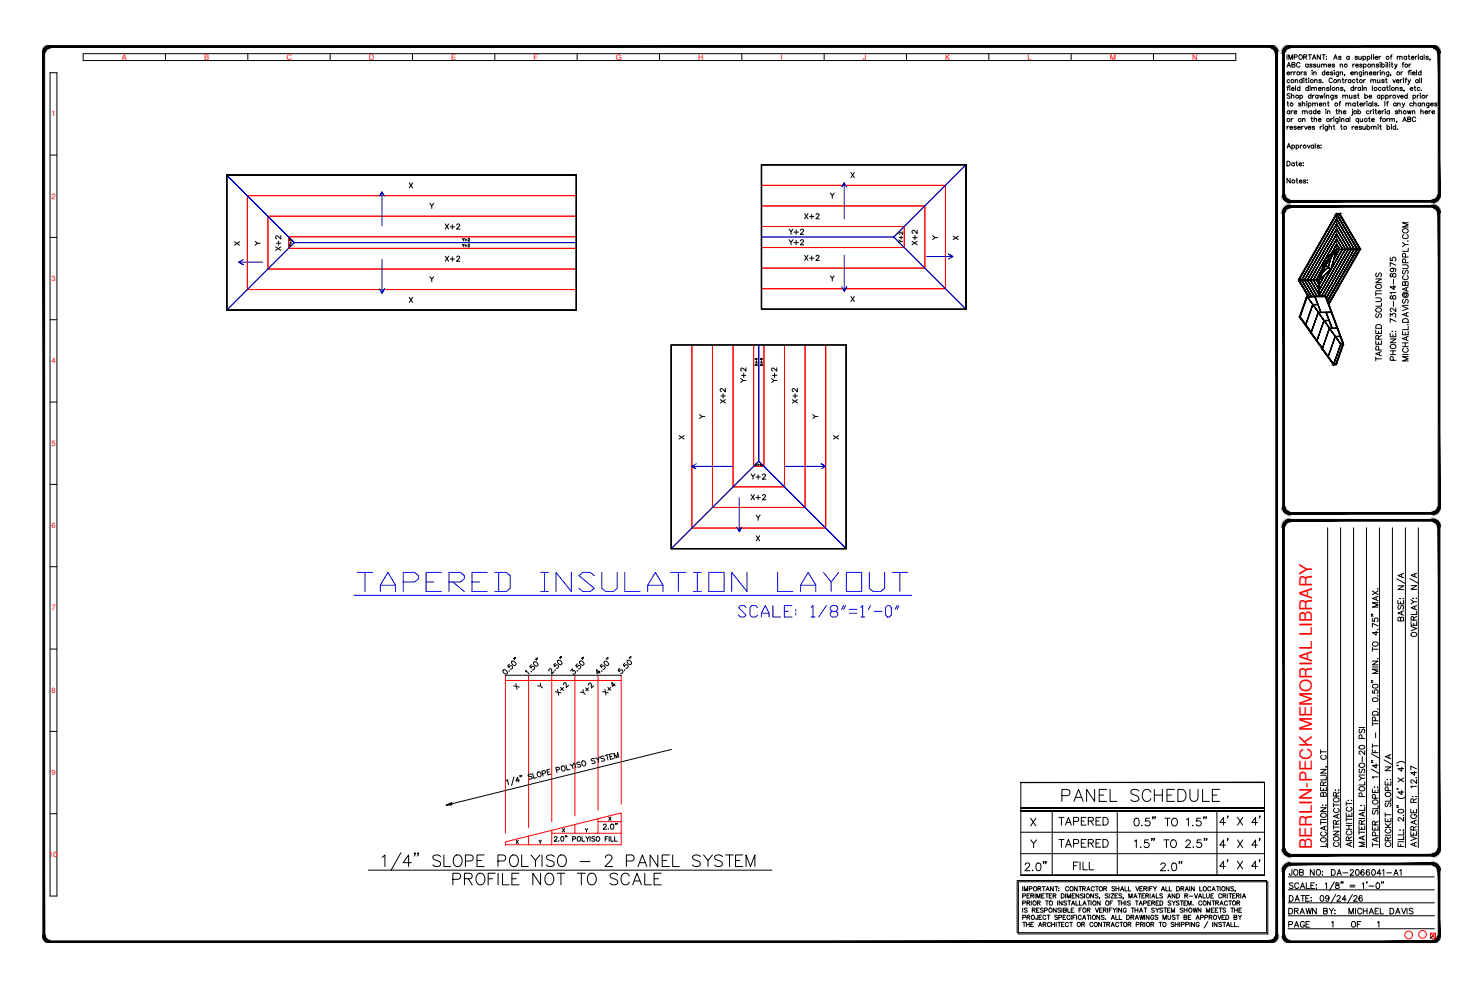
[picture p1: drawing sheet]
<svg xmlns="http://www.w3.org/2000/svg" width="914mm" height="610mm" viewBox="0 0 914 610" stroke-linecap="round" stroke-linejoin="round" font-family="sans-serif">
<!-- layer: 0 -->
<g fill="#000" stroke="#000" stroke-width=".62">
<path d="M26 33l2 544v-544zM26 33l2 544h-2z"/>
<path d="M30 28h1v1zM30 28l1 1zM30 28l1 1zM30 28v1h1zM29 29l1-1v1zM29 29h1zM29 29h1zM29 29h1zM28 29h1v1zM28 29l1 1zM28 29l1 1zM28 29l1 1zM28 29l1 1h-2zM27 30l1 1 1-1zM27 30l1 1-1-1zM27 30l1 1zM27 30l1 1h-1zM27 31h1zM27 31h1l-1 1zM27 32h1v-1zM27 32h1h-1zM27 32h1zM27 32h1l-2 1zM26 33h2v-1z"/>
<path d="M31 29h753v-1zM31 28h753l-753 1z"/>
<path d="M787 33l1-1v1zM787 32v1l1-1zM787 32h1zM787 32h1zM787 32l1-1v1zM787 31v1l1-1zM788 30v1h-1zM787 31l1-1zM787 30h1l-1 1zM786 31h1v-1zM787 29v1l-1 1zM786 30v1l1-2zM786 29h1l-1 1zM786 29v1zM786 29v1zM786 29v1zM785 29h1l-1 1zM785 29v1zM785 28v1zM785 28v1zM784 28h1v1zM784 28v1h1zM784 28v1zM784 28v1z"/>
<path d="M791 33l2 87v-87zM791 33l2 87h-2z"/>
<path d="M795 28h1v1zM795 28l1 1zM795 28l1 1zM795 28v1h1zM794 29l1-1v1zM794 29h1zM794 29h1zM794 29v1l1-1zM793 29h1v1zM793 29l1 1zM793 29l1 1zM793 29l1 1zM793 29l1 1h-2zM792 30l1 1 1-1zM792 30l1 1-1-1zM792 30l1 1zM792 30l1 1h-1zM792 31h1zM792 31h1l-1 1zM792 32h1v-1zM792 32h1h-2zM791 32h2zM791 32h2l-2 1zM791 33h2v-1z"/>
<path d="M796 29h88v-1zM796 28h88l-88 1z"/>
<path d="M887 33l1-1v1zM887 32v1l1-1zM887 32h1zM887 32h1zM888 31v1h-1zM887 32l1-1zM888 31l-1 1zM887 31v1l1-1zM887 30l1 1h-1zM887 31v-1zM887 30v1zM886 30l1 1v-1zM887 29v1h-1zM887 29l-1 1zM886 29h1l-1 1zM886 29v1zM886 29v1zM886 29h-1l1 1zM885 28l1 1h-1zM885 28v1zM884 28h1v1zM884 28v1h1zM884 28v1zM884 28v1z"/>
<path d="M791 120h2l-2 1zM791 121l2-1zM791 121l2-1-1 1zM792 121h1v-1zM792 121h1l-1 1zM793 121l-1 1 1-1zM792 122l1-1-1 1zM793 121l-1 1h1zM792 122h1l-1 1zM793 122l-1 1 1-1zM792 123l1-1v1zM793 122v1h1zM793 123h1l-1 1zM794 123l-1 1 1-1zM794 123v1h-1zM794 123v1v-1zM794 123v1zM794 123v1l1-1zM795 123v2l-1-1zM795 123v2v-1zM795 124l1 1h-1zM795 124l1 1v-1zM796 124v1zM796 124v1v-1z"/>
<path d="M887 33v87h1zM887 33h1v87z"/>
<path d="M791 132l2 181v-181zM791 132l2 181h-2z"/>
<path d="M796 127v1zM796 127v1zM795 127h1v1zM795 127v1h1zM794 127h1v1zM794 127l1 1zM794 127l1 1zM794 127v1h1zM793 128l1-1v1zM793 128l1 1v-1zM793 128l1 1zM793 128l1 1zM793 128l1 1h-2zM792 129h1h1zM792 129h1h-1zM792 129l1 1v-1zM792 129l1 1h-1zM792 130h1zM792 130h1h-1zM792 130l1 1v-1zM792 130l1 1h-2zM791 131h2zM791 131h2l-2 1zM791 132h2v-1z"/>
<path d="M796 127v1l88-1zM796 128l88-1v1z"/>
<path d="M796 124v1l88-1zM796 125l88-1v1z"/>
<path d="M825 138l9 16zM825 138l9 16z"/>
<path d="M884 124v1zM884 124v1v-1zM884 124l1 1h-1zM884 124l1 1v-1zM885 124h1l-1 1zM885 124h1l-1-1zM885 123l1 1zM885 123l1 1v-1zM886 123l1 1h-1zM886 123l1 1-1-1zM886 123h1v1zM886 123h1h-1zM886 123h1zM887 122l-1 1h1zM887 122h1l-1 1zM887 122h1zM887 122h1zM887 121v1h1zM887 121h1v1zM887 121h1zM887 121h1zM887 120v1h1zM887 120h1v1zM887 120h1z"/>
<path d="M887 132l1-1v1zM887 131v1l1-1zM887 131l1-1v1zM887 131l1-1zM888 130l-1 1zM887 130v1l1-1zM888 129v1h-1zM887 130l1-1zM887 129h1l-1 1zM887 129v1v-1zM887 128v1zM886 129h1v-1zM887 128l-1 1zM887 128l-1 1zM886 127l1 1-1 1zM886 127v1v1zM886 127v1zM886 127l-1 1h1zM885 127h1l-1 1zM885 127v1zM884 127h1v1zM884 127v1h1zM884 127v1zM884 127v1z"/>
<path d="M818 162l3-3zM818 162l3-3z"/>
<path d="M821 159l-1 6zM821 159l-1 6z"/>
<path d="M825 154l-4 12zM825 154l-4 12zM814 173l7-7zM814 172l7-6z"/>
<path d="M825 151l-4 6zM825 151l-4 6z"/>
<path d="M825 144l-16 29zM825 144l-17 29zM808 173l6 9zM808 173l6 9z"/>
<path d="M825 148l-15 25zM825 148l-15 25zM810 173l4 6zM810 173l4 6z"/>
<path d="M825 151l2 3zM825 151l2 3z"/>
<path d="M826 154l-3 6zM826 154l-3 6z"/>
<path d="M825 148l3 6zM825 148l3 6z"/>
<path d="M828 154l-14 25zM828 154l-14 25z"/>
<path d="M825 145l5 9zM825 145l5 9z"/>
<path d="M830 154l-16 28zM830 154l-16 28z"/>
<path d="M825 141l7 13zM825 141l7 13z"/>
<path d="M832 154l-17 29zM832 154l-17 29z"/>
<path d="M834 154l-17 29zM834 154l-17 29z"/>
<path d="M825 135l11 19zM825 135l11 19z"/>
<path d="M835 154l-17 30zM835 154l-17 30z"/>
<path d="M825 132l12 22h1zM825 132l13 22z"/>
<path d="M837 154l-18 32zM837 154l-18 32z"/>
<path d="M837 154l-18 32 19-32zM837 154l-18 32v-1z"/>
<path d="M825 154h14zM825 154h14z"/>
<path d="M825 132l-24 40 1 1zM825 132l-23 41zM825 132h2zM825 132h2h-1zM827 132h-1l14 22zM826 132l14 22h-1zM839 154l-19 34 20-34zM839 154l-19 34v-1z"/>
<path d="M801 172h13zM801 173l13-1z"/>
<path d="M812 173l2 3zM812 173l2 3z"/>
<path d="M817 160l-3 12zM817 160l-3 12zM817 160l7-6zM818 160l7-6z"/>
<path d="M816 166l-4 7zM816 166l-4 7z"/>
<path d="M817 169l-3 7zM817 169l-3 7z"/>
<path d="M817 160l1 4zM817 160l1 4z"/>
<path d="M824 154l-6 10zM824 154l-6 10z"/>
<path d="M818 162l-2 6zM818 162l-2 6z"/>
<path d="M818 163l3 3zM818 164l3 2z"/>
<path d="M818 163l-4 9zM818 163l-4 9z"/>
<path d="M816 168l3-3zM816 168l3-3z"/>
<path d="M802 196l7 9-7-10zM802 196l7 9z"/>
<path d="M801 173l6 10zM801 173l1-1 5 11z"/>
<path d="M801 173l6 10zM801 173l6 10z"/>
<path d="M803 173l6 10zM803 173l6 10zM825 135l-22 38zM825 135l-22 38z"/>
<path d="M805 173l6 10zM805 173l6 10zM825 138l-20 35zM825 138l-20 35z"/>
<path d="M807 173l6 10zM807 173l6 10zM825 141l-18 32zM825 141l-18 32z"/>
<path d="M814 173v10zM814 173v10z"/>
<path d="M802 195l7 10zM802 195l7 10zM806 183l-4 12zM806 183h1l-5 12z"/>
<path d="M829 212l-5 13zM829 212l-5 13z"/>
<path d="M816 215l7 10zM816 215l7 10zM809 205l7 10zM809 205l7 10z"/>
<path d="M823 225h1zM823 225h1z"/>
<path d="M791 313h2h-2zM791 313h2zM791 313h2l-1 1zM792 314l1-1zM792 314l1-1-1 1zM793 313l-1 1h1zM792 314h1l-1 1zM793 314l-1 1 1-1zM792 315l1-1-1 1zM793 314l-1 1h1zM792 315h1v1zM793 315v1l1-1zM794 315l-1 1zM794 315l-1 1 1-1zM794 315v2l-1-1zM794 315v2v-1zM794 316v1zM794 316v1l1-1zM795 316v1h-1zM795 316v1v-1zM795 316l1 1h-1zM795 316l1 1v-1zM796 316v1zM796 316v1v-1z"/>
<path d="M796 316v1l88-1zM796 317l88-1v1z"/>
<path d="M884 316v1zM884 316v1v-1zM884 316l1 1h-1zM884 316l1 1v-1zM885 316l1 1h-1zM885 316l1 1-1-1zM885 316l1 1zM885 316l1 1v-1zM886 316h1l-1 1zM886 316h1l-1-1zM886 315l1 1zM886 315l1 1-1-1zM886 315h1v1zM887 315h-1h1zM887 315h1h-1zM887 314v1h1zM887 314h1v1zM887 314h1zM887 314h1zM887 313v1h1zM887 313h1v1zM887 313h1zM887 313h1zM887 313h1z"/>
<path d="M887 132v181h1zM887 132h1v181z"/>
<path d="M791 325l2 198v-198zM791 325l2 198h-2z"/>
<path d="M796 321v-1v2zM796 321v1zM795 321h1v1zM795 321v1h1zM794 321h1v1zM794 321l1 1zM794 321l1 1zM794 321v1h1zM793 321h1v1zM793 321l1 1zM793 322v-1l1 1zM793 322l1 1v-1zM793 322l1 1-2-1zM792 322l1 1h1zM792 322l1 1h-1zM792 323h1zM792 323h1h-1zM792 323l1 1v-1zM792 323l1 1h-1zM792 324h1zM792 324h1l-2 1zM791 325h2v-1zM791 325h2h-2zM791 325h2z"/>
<path d="M796 320v2l88-2zM796 322l88-2v2z"/>
<path d="M887 325h1zM887 325h1zM887 325l1-1v1zM887 324v1l1-1zM888 323v1h-1zM887 324l1-1zM888 323l-1 1zM887 323v1l1-1zM887 322l1 1h-1zM887 323v-1zM887 322v1zM887 322l-1 1h1zM887 321v1l-1 1zM887 321l-1 1v1zM886 321h1l-1 1zM886 321v1zM886 321v1zM886 321l-1 1h1zM885 321h1l-1 1zM885 321v1zM884 321h1v1zM884 321v1h1zM884 320v1v1zM884 320v2z"/>
<path d="M630 499h150zM630 499h150z"/>
<path d="M630 483h150zM630 483h150z"/>
<path d="M630 500h150zM630 500h150z"/>
<path d="M791 523h2l-2 1zM791 524h2v-1zM791 524h2l-1 1zM792 525l1-1zM792 525l1-1-1 1zM793 524l-1 1h1zM792 525h1l-1 1zM793 525l-1 1 1-1zM792 526l1-1-1 1zM793 525l-1 1h1zM792 526h1v1zM793 526v1l1-1zM793 527l1-1-1 1zM794 526l-1 1 1-1zM794 526v2l-1-1zM794 526v2v-1zM794 527v1zM794 527v1l1-1zM795 527v1h-1zM795 527v1v-1zM795 527l1 1h-1zM795 527l1 1v-1zM796 527v1zM796 527v1v-1z"/>
<path d="M796 527v1l88-1zM796 528l88-1v1z"/>
<path d="M796 533v1zM796 533v1zM795 533h1v1zM795 533v1h1zM794 533h1v1zM794 533l1 1zM794 533l1 1zM794 533v1h1zM793 534l1-1v1zM793 534h1zM793 534h1zM793 534l1 1v-1zM793 534l1 1-2-1zM792 534l1 1h1zM792 534l1 1h-1zM792 535h1zM792 535h1h-1zM792 535l1 1v-1zM792 535l1 1h-1zM792 536h1zM792 536h1l-2 1zM791 537h2v-1zM791 537h2h-2zM791 537h2z"/>
<path d="M796 533v1l88-1zM796 534l88-1v1z"/>
<path d="M884 527v1zM884 527v1v-1zM884 527l1 1h-1zM884 527l1 1v-1zM885 527l1 1h-1zM885 527l1 1-1-1zM885 527l1 1zM885 527l1 1v-1zM886 527h1l-1 1zM886 527h1l-1-1zM886 526l1 1zM886 526l1 1-1-1zM886 526h1v1zM887 526h-1h1zM887 526h1h-1zM887 525v1h1zM887 525h1v1zM887 525h1zM887 525h1zM887 524v1h1zM887 524h1v1zM887 524h1zM887 524l1-1v1zM887 523v1l1-1z"/>
<path d="M887 325v198h1zM887 325h1v198z"/>
<path d="M887 537h1zM887 537h1zM887 537l1-1v1zM887 536v1l1-1zM888 535v1h-1zM887 536l1-1zM888 535l-1 1zM887 535v1l1-1zM887 534l1 1h-1zM887 535v-1zM887 534v1zM886 535h1v-1zM887 534l-1 1zM887 534h-1v1zM886 533l1 1h-1zM886 533v1zM886 533v1zM886 533l-1 1h1zM885 533h1l-1 1zM885 533v1zM884 533h1v1zM884 533v1h1zM884 533v1zM884 533v1z"/>
<path d="M887 537l1 40v-40zM887 537l1 40h-1z"/>
<path d="M27 577v1zM27 578h1l-1-1zM27 578h1h-1zM27 578h1zM27 578h1l-1 1zM28 578l-1 1 1-1zM27 579l1-1-1 1zM28 578l-1 1h1zM27 579h1l-1 1zM28 579l-1 1 1-1zM27 580l1-1v1zM28 579v1h1zM28 580h1l-1 1zM29 580l-1 1 1-1zM29 580v1h-1zM29 580v1v-1zM29 580v1zM29 580v1zM30 580v1h-1zM30 580v1v-1zM30 580v2v-1zM30 580v2l1-1zM31 581v1h-1zM31 581v1v-1z"/>
<path d="M787 33v544h1zM787 33h1v544z"/>
<path d="M791 537v40h2zM791 537h2v40z"/>
<path d="M791 577h1v1zM792 578h1l-1-1zM792 578h1h-1zM792 578h1zM792 578h1l-1 1zM793 578l-1 1zM792 579l1-1-1 1zM793 578l-1 1h1zM792 579h1l-1 1zM793 579l-1 1 1-1zM792 580l1-1v1zM793 579v1zM793 580v1v-1zM793 580v1l1-1zM794 580v1h-1zM794 580v1v-1zM794 580v1zM794 580v1l1-1zM795 580v1h-1zM795 580v1zM795 580v2v-1zM795 580v2l1-1zM796 581v1h-1zM796 581v1v-1z"/>
<path d="M31 581v1l753-1zM31 582l753-1v1z"/>
<path d="M784 581v1zM784 581v1zM784 581h1l-1 1zM784 581h1v-1zM785 580v1zM785 580v1zM785 580l1 1h-1zM785 580l1 1-1-1zM785 580l1 1zM785 580l1 1v-1zM786 580h1l-1 1zM786 580h1zM786 580h1zM786 579v1h1zM786 579h2l-1 1zM787 579h-1h2zM787 579h1zM787 578v1h1zM787 578h1v1zM787 578h1zM787 578h1zM787 578h1zM787 578l1-1v1zM787 577v1l1-1z"/>
<path d="M796 581v1l88-1zM796 582l88-1v1z"/>
<path d="M884 581l1 1h-1zM884 581l1 1zM884 581h1v1zM884 581h1v-1zM885 580l1 1h-1zM885 580l1 1zM885 580l1 1zM885 580l1 1v-1zM886 580l1 1h-1zM886 580l1 1zM886 580h1v1zM886 580h1h-1zM886 580h1zM887 579l-1 1h1zM887 579h1l-1 1zM887 579h1zM887 579h1zM887 578v1h1zM887 578h1v1zM887 578h1zM887 578h1zM887 578h1zM887 578l1-1v1zM887 577v1l1-1z"/>
</g>
<g fill="none" stroke="#000" stroke-width=".62">
<path d="M51 33h712v4h-712zM102 33v4M153 33v4M204 33v4M255 33v4M305 33v4M356 33v4M407 33v4M458 33v4M509 33v4M559 33v4M610 33v4"/>
<path d="M661 33v4M712 33v4M788 33v33M794 34v3M795 37v-3l1 3 1-3v3M797 40h2v-1h-2v2h2v-1h-1M798 35h2v-1h-2v3M802 39a1.1 1.1 0 0 0-1 0 1.1 1.1 0 0 0-1 1 1.1 1.1 0 0 0 1 1 1.1 1.1 0 0 0 1 0M804 35h2v-1h-2v3M805 35l1 2M807 40a.9 .9 0 0 0-1 0 .9 .9 0 0 0 0 1 .9 .9 0 0 0 1 0M807 40v1"/>
<path d="M807 34h2M808 34v3M810 40h-1h-1l1 1h-1M810 37l1-3 1 3M810 36h2M812 40h-1l1 1h-1h-1M813 40v1h1M814 40v1M815 34v3l-2-3v3M815 40v1M816 34h2M817 34v3"/>
<path d="M818 36h.1M818 35h.1M823 37l1-3 1 3M823 36h2M823 40h-1l1 1h-1M827 40v1M827 35h-1l1 1v1l-1-1M832 35a.9 .9 0 0 0-1 0 .9 .9 0 0 0 0 1 .9 .9 0 0 0 1 0M832 35v2M835 40v1M836 40h-1M838 35h-2l2 1-1 1-1-1"/>
<path d="M838 35l1 2 1-1M840 35v2M840 40h-1l1 1h-1M841 35a.9 .9 0 0 1 1 0 .9 .9 0 0 1 0 1 .9 .9 0 0 1-1 0M841 35v3M841 40a1 1 0 0 1 2 0 .9 .9 0 0 1 0 1 1 1 0 0 1-2 0M841 40v2M844 35a.9 .9 0 0 1 1 0 .9 .9 0 0 1 0 1 .9 .9 0 0 1-1 0M844 35v3M846 34v3M846 40v1M847 34h.1"/>
<path d="M847 35v2M848 36h2a1 1 0 0 0-1-1 1 1 0 0 0 0 2 1 1 0 0 0 1-1M851 40h-1h-1l1 1h-1M851 35v2M851 39h.1M852 40v1M852 35l-1 1M853 40a.9 .9 0 0 1 1 0 .9 .9 0 0 1 0 1 .9 .9 0 0 1-1 0M853 39v2M855 39h.1M855 40v1M856 39v2"/>
<path d="M857 39h.1M857 40v1M858 35h1M858 40h1M859 39v2M859 34h-1v3M860 40l1 1 1-1M862 35h1l1 2M862 35v2M864 35h1v2M865 40h1M866 39v2"/>
<path d="M868 35a.9 .9 0 0 0-1 0 .9 .9 0 0 0 0 1 .9 .9 0 0 0 1 0M868 35v2M869 35h1M869 34v2l1 1M869 40v1M870 40h-1M871 36h1a1 1 0 0 0-1-1 1 1 0 0 0 0 2 1 1 0 0 0 1-1M873 35v2M874 35l-1 1M875 34h.1M875 35v2M878 35a1 1 0 0 0-2 0 .9 .9 0 0 0 0 1 1 1 0 0 0 2 0"/>
<path d="M878 35v2M879 34v3M881 35h-1l1 1v1l-1-1M882 37h.1M884 29a4 4 0 0 1 4 4M31 45h4v508h-4zM794 45h2a.9 .9 0 0 0-1-1 .9 .9 0 0 0-1 1 .9 .9 0 0 0 1 1h1M794 41l1-2 1 2M794 54h1M795 40h1M795 53v1v2M796 53h.1"/>
<path d="M796 50a1.1 1.1 0 0 0-2-1 1 1 0 0 0 0 2 1 1 0 0 0 2 0M796 54v2M796 58h-1h-1l2 2-1 1-1-1M797 44v2M797 59h1v2M797 55h1a1 1 0 0 0-1-1 1 1 0 0 0 0 2 1 1 0 0 0 1-1M797 58v3M798 44l-1 1M798 44v2M799 50l2-1v2M799 49v2M799 53v3"/>
<path d="M799 44l-1 1M802 59a.9 .9 0 0 1 1 0 .9 .9 0 0 1 0 1 .9 .9 0 0 1-1 0M802 54a.9 .9 0 0 0-1 0 1 1 0 0 0 0 2 .9 .9 0 0 0 1-1M802 53v3M802 59v3M803 44v2M803 50a.9 .9 0 0 0-1-1 1 1 0 0 0 0 2 .9 .9 0 0 0 1 0M803 48v3M804 44l-1 1M804 48h.1M805 49v2M805 49h1"/>
<path d="M806 48v2l1 1M806 45l-1-1 1 2h-1M807 54a.9 .9 0 0 0-1 0 1 1 0 0 0 0 2 .9 .9 0 0 0 1-1M807 53v3M807 48h.1M808 49v2M808 53h.1M808 54v2M809 59a.9 .9 0 0 0-1 0 .9 .9 0 0 0 0 1 .9 .9 0 0 0 1 0M809 58v3M809 54h2v2M809 54v2"/>
<path d="M809 44h.1M810 44v2M810 59v2M811 45l1-1v2M811 44v2M811 54h1v2M811 59l-1 1M811 50l1-1 1 2M811 49v2M813 59a.9 .9 0 0 0-1 0 .9 .9 0 0 0 0 1 .9 .9 0 0 0 1 0M813 59v2M813 55h2a1 1 0 0 0-1-1 1 1 0 0 0 0 2 1 1 0 0 0 1-1"/>
<path d="M814 59l1 2v-2l1 2v-2M815 50l-1-1 1 2h-1M815 40h2v1M816 54h1v2M816 54v2M816 51h.1M817 40h1v1M817 58h.1M817 45a.9 .9 0 0 0-1 0 .9 .9 0 0 0 0 1 .9 .9 0 0 0 1 0M817 43v3M817 59v2M818 59h2v2"/>
<path d="M818 45h2a.9 .9 0 0 0-1-1 .9 .9 0 0 0-1 1 .9 .9 0 0 0 1 1h1M818 59v2M819 40h2a1 1 0 0 0-1 0 1 1 0 0 0 0 1 1 1 0 0 0 1 0M820 54h-1h-1l2 1v1l-2-1M821 53h.1M821 54v2M822 49a1.1 1.1 0 0 0-1-1 1.1 1.1 0 0 0-1 1v1a1.1 1.1 0 0 0 1 1 1.1 1.1 0 0 0 1-1M822 45l-1-1 1 2h-1M823 59l-1 2h-1M823 59a1 1 0 0 0-2 0 .9 .9 0 0 0 0 1 1 1 0 0 0 2 0M823 44h.1M823 44v2"/>
<path d="M825 54h1v2M825 54v2M825 59h-1l1 1v1l-1-1M826 50l1-1v2M826 49v2M826 44v3h-1M826 45a.9 .9 0 0 0-1 0 .9 .9 0 0 0 0 1 .9 .9 0 0 0 1 0M827 45l1-1v2M827 40h1v1M827 44v2M828 49h1M829 59h1v2"/>
<path d="M829 48v2v1M829 59v2M829 54h-1h-1l2 1v1l-2-1M830 56h-1M830 46l-1 1M830 59h1l1 2M830 49v2M831 49l-1 1M833 59v2l1-1M833 50a.9 .9 0 0 0-1-1 1 1 0 0 0 0 2 .9 .9 0 0 0 1 0M833 45h2a.9 .9 0 0 0-1-1 .9 .9 0 0 0-1 1 .9 .9 0 0 0 1 1h1M833 49v2"/>
<path d="M834 59v2M835 54a.9 .9 0 0 0-1 0 1 1 0 0 0 0 2 .9 .9 0 0 0 1-1M835 53v3M836 45l1-1v2M836 44v2M836 50a.9 .9 0 0 0-1-1 1 1 0 0 0 0 2 .9 .9 0 0 0 1 0M836 54v2M836 40h2a.9 .9 0 0 0-1 0 .9 .9 0 0 0-1 1 .9 .9 0 0 0 1 0h1M837 59h-2l2 1-1 1-1-1M837 49h1M837 54l-1 1M837 48v2l1 1"/>
<path d="M838 59h1M838 58v2l1 1M839 54a.9 .9 0 0 0-1 0 1 1 0 0 0 0 2 .9 .9 0 0 0 1-1M839 54v2M840 44v3h-1M840 45a.9 .9 0 0 0-1 0 .9 .9 0 0 0 0 1 .9 .9 0 0 0 1 0M840 53h.1M841 54v2M841 44h.1M841 44v2M841 49v2M842 54h1v2"/>
<path d="M842 54v2M842 59a.9 .9 0 0 1 1 0 .9 .9 0 0 1 0 1 .9 .9 0 0 1-1 0M842 58v3M842 45l2-1v2M842 44v2M842 49l-1 1M845 60h1a1 1 0 0 0-1-1 1 1 0 0 0 0 2 1 1 0 0 0 1-1M845 45h1a.9 .9 0 0 0-1-1 .9 .9 0 0 0 0 1 .9 .9 0 0 0 1 1M846 50l1-1v2M846 49v2M846 40h2v1M847 53v3"/>
<path d="M847 50l2-1v2M847 45h2a.9 .9 0 0 0-1-1 .9 .9 0 0 0-1 1 .9 .9 0 0 0 1 1h1M850 44v2M850 49v2l1-1M851 44l-1 1M851 59a.9 .9 0 0 0-1 0 .9 .9 0 0 0 0 1 .9 .9 0 0 0 1 0M851 49v2M851 59v2M852 44h.1M852 44v2M852 54a.9 .9 0 0 0-1 0 1 1 0 0 0 0 2 .9 .9 0 0 0 1-1M852 59a1 1 0 0 1 2 0 .9 .9 0 0 1 0 1 1 1 0 0 1-2 0"/>
<path d="M852 59v3M853 45l1-1v2M853 44v2M854 50l-1-1v1h1v1h-1M855 54a1 1 0 0 0-2 0 1 1 0 0 0 0 2 1.1 1.1 0 0 0 2-1M855 54v2M855 49h1M855 59a.9 .9 0 0 1 1 0 .9 .9 0 0 1 0 1 .9 .9 0 0 1-1 0M855 59v3M855 48v2l1 1M856 54h.1M856 53v2l1 1"/>
<path d="M857 44v3h-1M857 45a.9 .9 0 0 0-1 0 .9 .9 0 0 0 0 1 .9 .9 0 0 0 1 0M857 53h.1M858 54v2M858 59v2M858 46v1M859 59l-1 1M859 49l1 2 1-2M861 54h2v2M861 54v2M861 41l-1 1M862 50h1a.9 .9 0 0 0-1-1 .9 .9 0 0 0-1 1 .9 .9 0 0 0 1 1h1"/>
<path d="M862 59l1 2 1-2M864 49v2M864 60h2a.9 .9 0 0 0-1-1 .9 .9 0 0 0-1 1 1.1 1.1 0 0 0 2 1v-1M864 44v2M865 49l-1 1M865 54h-1l1 1v1l-1-1M866 44l-2 1M866 48h.1M866 49v2M866 56h.1M867 49h1M868 48l-1 1v2"/>
<path d="M868 59a.9 .9 0 0 0-1 0 .9 .9 0 0 0 0 1 .9 .9 0 0 0 1 0M868 58v3M869 49l1 2v-2M869 44h1M870 51l-1 1M870 43l-1 1v2M870 55h2a1.1 1.1 0 0 0-2-1 1 1 0 0 0 0 2 .9 .9 0 0 0 1 0l1-1M870 44h.1M871 44v2M872 45h1a.9 .9 0 0 0-1-1 .9 .9 0 0 0-1 1 .9 .9 0 0 0 1 1h1M872 59a.9 .9 0 0 1 1 0 .9 .9 0 0 1 0 1 .9 .9 0 0 1-1 0M872 59v3"/>
<path d="M873 54h.1M873 53v2l1 1M874 43v3M874 59v2M875 50a.9 .9 0 0 0-1-1 1 1 0 0 0 0 2 .9 .9 0 0 0 1 0M875 49v2M876 59l-2 1M876 48v3M876 54a.9 .9 0 0 0-1 0 1 1 0 0 0 0 2 .9 .9 0 0 0 1-1M876 58h.1M876 59v2M877 45a1 1 0 0 0-2 0 .9 .9 0 0 0 0 1 1 1 0 0 0 2 0"/>
<path d="M877 43v3M877 56h.1M877 48v3M880 59v2M881 59l-1 1M794 64h1M794 78v2M795 63v2M795 78l-1 1M796 69a1 1 0 0 0-2 0 .9 .9 0 0 0 0 1 1 1 0 0 0 2 0M796 68v2M796 79h2a1.1 1.1 0 0 0-2-1 1 1 0 0 0 0 2 .9 .9 0 0 0 1 0l1-1"/>
<path d="M797 68v2M797 73v2M798 73l-1 1M798 68l-1 1M798 69h2a.9 .9 0 0 0-1-1 .9 .9 0 0 0-1 1 .9 .9 0 0 0 1 1h1M800 78h-1h-1l2 1v1l-2-1M801 79h1a.9 .9 0 0 0-1-1 1 1 0 0 0 0 2 .9 .9 0 0 0 1 0v-1M803 64h-1h-1l2 1h-2M803 78v2M804 69l1-1v2M804 64h1v1M804 63v2"/>
<path d="M804 68v2M804 74l1-1v2M804 73v2M804 78l-1 1M805 78l1 2 1-2M805 69l1-1 1 2M806 63h.1M806 64v1M807 79h2a1.1 1.1 0 0 0-2-1 1 1 0 0 0 0 2 1.1 1.1 0 0 0 2-1M807 64a1 1 0 0 1 2 0 .9 .9 0 0 1 0 1 1 1 0 0 1-2 0M807 64v2M809 73h1"/>
<path d="M809 72v2l1 1M809 69a.9 .9 0 0 0-1 0 .9 .9 0 0 0 0 1 .9 .9 0 0 0 1 0M809 68v2M810 64h1v1M810 64v1M811 74l1-1v2M811 72v3M811 78h-1l1 1v1l-1-1M811 64h2v1M812 69a.9 .9 0 0 0-1 0 .9 .9 0 0 0 0 1 .9 .9 0 0 0 1 0M812 67v3M813 69h2a.9 .9 0 0 0-1-1 .9 .9 0 0 0-1 1 .9 .9 0 0 0 1 1h1"/>
<path d="M813 74h2a1 1 0 0 0-1 0 1 1 0 0 0 0 1 1 1 0 0 0 1 0M814 64h2a.9 .9 0 0 0-1 0 .9 .9 0 0 0-1 1 .9 .9 0 0 0 1 0h1M815 78v2M816 78l-1 1M816 64h2v1M816 77h.1M816 64v1M816 78v2M818 67h.1M818 68v2M819 69l1-1 1 2M819 78v3h-1"/>
<path d="M819 78a.9 .9 0 0 0-1 0 1 1 0 0 0 0 2 .9 .9 0 0 0 1-1M819 68v2M819 64h1M819 63v2h1M820 78h1l1 2M820 77v3M821 73v2M822 73l-1 1M823 78h1M823 72h.1M823 77v2l1 1M823 73v2"/>
<path d="M824 68h1M825 67v3M826 73v3h-2M826 74a1.1 1.1 0 0 0-2-1 1 1 0 0 0 0 2 1 1 0 0 0 2 0M826 69l2-1v2M826 67v3M826 64h1M827 72h.1M827 73v2M827 78h1M827 63v2M828 77v2v1"/>
<path d="M828 74l1-1v2M828 73v2M829 69h1a.9 .9 0 0 0-1-1 .9 .9 0 0 0 0 1 .9 .9 0 0 0 0 1h1M830 64h2v1M830 64v1M832 74a.9 .9 0 0 0-1-1 1 1 0 0 0 0 2 .9 .9 0 0 0 1 0M832 64h1v1M832 73v2M833 72v3M834 78v2M834 67h.1M835 68v3h-1"/>
<path d="M835 78l-1 1M836 79h2a1.1 1.1 0 0 0-2-1 1 1 0 0 0 0 2 .9 .9 0 0 0 1 0l1-1M836 64a.9 .9 0 0 0-1 0 .9 .9 0 0 0 0 1 .9 .9 0 0 0 1 0M836 64v1M837 64h1M838 63v2M838 69a.9 .9 0 0 1 1 0 .9 .9 0 0 1 0 1 .9 .9 0 0 1-1 0M838 67v3M838 74a.9 .9 0 0 0-1-1 1 1 0 0 0 0 2 .9 .9 0 0 0 1 0M838 73v3M839 64h2a.9 .9 0 0 0-1 0 .9 .9 0 0 0-1 1 .9 .9 0 0 0 1 0h1M839 73v2l2-1"/>
<path d="M840 78h-1l1 1-1 1v-1M841 73v2M841 78v2l1-1M842 64v1M842 78v2M843 64h-1M843 63h.1M843 78a1 1 0 0 1 2 0 1 1 0 0 1 0 2 1.1 1.1 0 0 1-2-1M843 64v1M843 77v3M844 73h1M845 69a1 1 0 0 0-2 0 .9 .9 0 0 0 0 1 1 1 0 0 0 2 0"/>
<path d="M845 72v2l1 1M846 68v2M846 64a.9 .9 0 0 0-1 0 .9 .9 0 0 0 0 1 .9 .9 0 0 0 1 0M846 78h1l1 2M846 64v1M846 78v2M846 74h2a.9 .9 0 0 0-1-1 .9 .9 0 0 0-1 1 .9 .9 0 0 0 1 1h1M847 68l-1 1M847 63v2M847 67h.1M847 68v2M848 78h1v2"/>
<path d="M848 68h1M849 67v3h1M850 64h-2l2 1h-1h-1M850 69h2a.9 .9 0 0 0-1-1 .9 .9 0 0 0-1 1 .9 .9 0 0 0 1 1h1M850 77h.1M850 78v2M851 65h.1M851 78h1M851 73h1M852 77v2v1M853 72l-1 1v2M853 68v2"/>
<path d="M854 68l-1 1M854 63v2M855 67h.1M855 68v2M856 64h.1M856 73v2M856 78a.9 .9 0 0 1 1 0 1 1 0 0 1 0 2 .9 .9 0 0 1-1-1M856 77v3M857 63h-1v2M857 73l-1 1M857 69a.9 .9 0 0 0-1 0 .9 .9 0 0 0 0 1 .9 .9 0 0 0 1 0M857 68v2"/>
<path d="M857 74l2-1v2M857 73v2M858 77h.1M859 78v2M859 74l1-1v2M861 78a.9 .9 0 0 0-1 0 1 1 0 0 0 0 2 .9 .9 0 0 0 1-1M861 77v3M861 64a.9 .9 0 0 0-1 0 .9 .9 0 0 0 0 1 .9 .9 0 0 0 1 0M861 64v1M862 75v1M862 80h.1M862 69l-1-1 1 2h-1"/>
<path d="M862 64h2v1M862 64v1M863 69l2-1v2M863 67v3M865 64l1 1 1-1M866 75l1-3 1 3M866 65l-1 1M866 74h1M868 68l1 2 1-2v2l1-2M869 74l1-1-1-1v3h1v-1M871 69l2-1v2M871 64a.9 .9 0 0 0-1 0 .9 .9 0 0 0 0 1 .9 .9 0 0 0 1 0"/>
<path d="M871 68v2M872 64h2v1M872 63v2M873 73a1.1 1.1 0 0 0-1-1 1.1 1.1 0 0 0-1 1v1a1.1 1.1 0 0 0 1 1 1.1 1.1 0 0 0 1-1M877 64a1 1 0 0 0-2 0 .9 .9 0 0 0 0 1 1 1 0 0 0 2 0M877 64v1M877 69l1-1v2M877 67v3M877 64h2v1M879 69h2a.9 .9 0 0 0-1-1 .9 .9 0 0 0-1 1 .9 .9 0 0 0 1 1h1M882 64v2h-2M882 64a1 1 0 0 0-2 0 .9 .9 0 0 0 0 1 1 1 0 0 0 2 0"/>
<path d="M882 68v2M883 64h1a.9 .9 0 0 0-1 0 .9 .9 0 0 0 0 1h1M883 68l-1 1M883 69h2a.9 .9 0 0 0-1-1 .9 .9 0 0 0-1 1 .9 .9 0 0 0 1 1h1M887 64h-2l2 1h-1h-1M31 96h4M794 91l1-2 1 2M795 90h1M797 90a.9 .9 0 0 1 1 0 .9 .9 0 0 1 0 1 .9 .9 0 0 1-1 0M797 90v2M800 90a.9 .9 0 0 1 1 0 .9 .9 0 0 1 0 1 .9 .9 0 0 1-1 0M800 90v2"/>
<path d="M802 90v1M803 90h-1M807 90l1 1v-1M811 90a1 1 0 0 0-2 0 .9 .9 0 0 0 0 1 1 1 0 0 0 2 0M811 90v1M812 89v2M814 90h-1l1 1h-1M815 90h.1M815 91h.1M825 132v6l9 16-17 29h-6l4 10h3l4 10h-2M31 146h4M825 154h.1"/>
<path d="M825 154v-22l-22 38M839 154l-19 34-1-2M807 173h.1M814 172h.1M814 172v1M31 197h4M807 183h.1M827 212h2M31 248h4M31 299h4M819 326v197M827 326v197"/>
<path d="M835 326v197M843 326v197M851 326v197M859 326v197M867 326v197M875 326v197M31 350h4M870 357l5 3M873 354v2M874 354l-3 1 3 1M846 380h1M846 379h1"/>
<path d="M847 365l3 2M849 368v2M850 363h.1M850 372h-3l3 1-3 2h3M850 368l-3 1 3 2M850 365l-3 2M871 370l1 1-1 2M871 361h3l-3 3h3M872 369h.1M872 371h2M873 374v2M874 369h.1"/>
<path d="M874 377v2h-3M874 374l-3 1 3 1M847 382v1h1a1.2 1.2 0 0 1 0-1 1.2 1.2 0 0 1 2 0 1.2 1.2 0 0 1 0 2M847 399v3M849 389v3l-2-2h3M850 388h.1M850 386l-3-1v2M871 386l3 2-3 1M871 384v2h3v-2M872 383v-2l-1-1v3h3M872 384v2M874 380l-2 1"/>
<path d="M31 400h4M312 417h71M846 420h1M847 408h3l-3 2h3M847 412h3M847 401h3M850 406h.1M850 413h-3l3 1-3 2h3M846 421h1M847 426v2h1a1.2 1.2 0 0 1 0-2 1.2 1.2 0 0 1 2 0 1.2 1.2 0 0 1 0 2M847 440a2 2 0 0 1 3 0v1h-3zM847 431a1.7 1.7 0 0 1 2-1 1.7 1.7 0 0 1 1 2 1.8 1.8 0 0 1-2 1 1.8 1.8 0 0 1-1-2z"/>
<path d="M847 423a1.8 1.8 0 0 1 2-1 1.8 1.8 0 0 1 1 2 1.7 1.7 0 0 1-2 1 1.7 1.7 0 0 1-1-2zM850 437v1M850 429h.1M31 451h4M847 445v3M847 459v2M847 447h3M849 445l-1-2h-1v2h3M849 452v3M414 462l-139 35M846 475l5 3M846 465l5 3"/>
<path d="M846 470l1 1M846 469l1 1M847 462v2h3M847 460h3M848 463v1M849 471v3l-2-2h3M850 479h-3v1M854 469l5 3M855 473h3l-3 3h3M857 466v2M858 466l-3 1 3 1M862 471a4 4 0 0 1 5 0"/>
<path d="M862 472l1 1M865 473v3l-2-2h3M275 497l4-2-1 1 1 1zM630 483v57M780 483v57h-150h150M847 487v2h3v-2M848 486h.1M848 488v1M849 493l-1-2-1-1v3h3M850 486h.1M850 497v2h-3M855 482v2h3v-2"/>
<path d="M855 495v1v2l1-1 1-2 1 1v2M856 481h.1M856 483v1M856 488v-2h-1v2h3M858 481h.1M858 492v2h-3M862 492a4 4 0 0 0 5 0M862 498h1M862 497h1M862 487h1M863 480l3 2M863 500a1.7 1.7 0 0 1 2-1 1.7 1.7 0 0 1 1 2 1.7 1.7 0 0 1-2 1 1.7 1.7 0 0 1-1-2z"/>
<path d="M865 488v2l-2-1h3M866 480l-3 2M31 502h4M630 513h150M630 500h150M649 500v40M689 500v40M751 500v40M847 510v2h3v-2M847 520v2M847 500v1v1h1l1-2 1 1v1M848 509v-2h-1v2h3"/>
<path d="M848 511v1M849 516l-1-2-1-1v3h3M849 517v2M850 517l-3 1 3 1M850 507l-2 1M855 505v2h3v-2M855 515h3M855 511h3M855 508l2 3M855 503h3M855 502v2M855 520a1.3 1.3 0 0 0 0 1 1.3 1.3 0 0 0 1 1h1a1.3 1.3 0 0 0 1-1 1.3 1.3 0 0 0-1-1"/>
<path d="M855 512a1.3 1.3 0 0 0 0 1 1.3 1.3 0 0 0 1 1h1a1.3 1.3 0 0 0 1-1 1.3 1.3 0 0 0-1-1M856 519v-2h-1v2h3M856 506v1M858 517l-2 1M858 508l-2 2M863 519h3M864 512h.1M866 512h.1M866 503h.1M866 516v2h-3M866 513v2h-3M866 504v3l-3-2v1v1"/>
<path d="M227 537h249M630 527h150M847 521h3M863 520v2h3M864 521v1M628 543h153v32h-153zM628 544h154v32h-154zM631 553h2v-1l-2-1v3M635 551h-1v3M636 553h2v-1l-2-1v3M637 553l1 1M639 551v3"/>
<path d="M640 554v-3l1 3 1-3v3M644 551h-1v3M646 551v3M649 551h-2v3M650 553h1v-1l-1-1v3M651 553l1 1M655 551h1a1.4 1.4 0 0 1 1 2 1.4 1.4 0 0 1-1 1h-1zM657 551v3M658 554v-3l1 3 1-3v3M663 551h-2v3M666 551v3l-2-3v3M668 552h-1l1 1v1h-1"/>
<path d="M669 551v3M675 551v3l-2-3v3M677 552h-1l1 1v1h-1M684 552h-2l1 1 1 1h-2M684 551v3M685 551h2l-2 3h2M690 551h-2v3M692 552h-2l2 1-1 1h-1M697 554v-3l1 3 1-3v3M700 554l1-3 1 3M703 551v3M706 551h-1v3"/>
<path d="M707 553h1l1-1-2-1v3M708 553l1 1M710 551v3M711 554l1-3 1 3M713 551v3h2M717 552h-1l1 1v1h-1M720 554l1-3 1 3M725 551v3l-2-3v3M726 551h1a1.4 1.4 0 0 1 1 2 1.4 1.4 0 0 1-1 1h-1zM731 553h2v-1l-2-1v3M732 553l1 1M737 551l1 3 1-3"/>
<path d="M739 554l1-3 1 3M742 551v3h2M744 551v2l1 1h1v-3M749 551h-2v3M754 552a1 1 0 0 0-1-1 1 1 0 0 0-1 1v1a1 1 0 0 0 1 1 1 1 0 0 0 1-1M755 553h1v-1l-1-1v3M755 553l1 1M757 551v3M759 551v3M762 551h-1v3M763 553h1l1-1-2-1v3M764 553l1 1"/>
<path d="M766 551v3M767 554l1-3 1 3M795 557h90M795 549h90M795 541h90M798 545h-1h-1v1l2 1-1 1h-1M801 546a1.3 1.3 0 0 0-1-1 1.3 1.3 0 0 0-1 1v1a1.3 1.3 0 0 0 1 1 1.3 1.3 0 0 0 1-1M802 548l2-3 1 3M803 547h2M806 545v3h2M809 546h1M811 545h-2v3"/>
<path d="M812 546h.1M818 545v3M823 544l-3 5M824 545v1a1.4 1.4 0 0 1 2 0 1.4 1.4 0 0 1 0 2h-2a1.4 1.4 0 0 1 0-2 1.4 1.4 0 0 1 2 0v-1zM828 544l-1 1M829 544l-1 1M833 546h3M833 547h3M840 545h1v3M843 544v1M845 547h3M849 545a1.6 1.6 0 0 1 2 1 1.6 1.6 0 0 1-2 2v-1z"/>
<path d="M853 544l-1 1M854 544l-1 1M632 569v3M633 569v3M635 569v3M638 569h-2v3h2M641 572l1-3 1 3M644 570h1v-1h-1v3M644 570l1 2M648 570a1 1 0 0 0-1-1 1 1 0 0 0-1 1v1a1 1 0 0 0 1 1 1 1 0 0 0 1-1M649 569v3M651 569v3"/>
<path d="M652 569v3M654 569v3M657 569h-2v3h2M659 570a1 1 0 0 0-1-1 1 1 0 0 0-1 1v1a1 1 0 0 0 1 1 1 1 0 0 0 1-1M661 569v3M667 570h2v-1h-2v3M668 570l1 2M674 570a1 1 0 0 0-1-1 1 1 0 0 0-1 1v1a1 1 0 0 0 1 1 1 1 0 0 0 1-1M680 569v3l-2-3v3M682 569v3M683 570h1l1-1h-2v3M684 570l1 2"/>
<path d="M686 572l1-3 1 3M690 570a1 1 0 0 0-1-1 1 1 0 0 0-1 1v1a1 1 0 0 0 1 1 1 1 0 0 0 1-1M692 569v3M696 570h2v-1h-2v3M697 570l1 2M701 570h2v-1h-2v3M704 570h1v-1h-1v3M705 570v2M706 569v3M710 570h2v-1h-2v3M711 570l1 2M716 569v3"/>
<path d="M724 569h-1l1 2v1l-1-1M725 569v3M727 569v3M728 569v3M729 570h1l1-1h-2v3M732 570h1v-1h-1v3M734 569v3M737 569v3l-2-3v3M740 570a1 1 0 0 0-1-1 1 1 0 0 0-1 1v1a1 1 0 0 0 1 1 1 1 0 0 0 1-1h-1M745 569l-2 4M748 569v3M751 569v3l-2-3v3"/>
<path d="M754 569h-2l2 2-1 1-1-1M755 569v3M757 572l1-3 1 3M760 569v3h1M762 569v3h1M764 571v1M795 573h90M795 565h90"/>
<circle cx="802" cy="35" r="1.3"/>
<circle cx="856" cy="36" r=".9"/>
<circle cx="797" cy="50" r="1"/>
<circle cx="800" cy="60" r="1"/>
<circle cx="801" cy="45" r=".9"/>
<circle cx="809" cy="50" r="1"/>
<circle cx="823" cy="55" r=".9"/>
<circle cx="824" cy="50" r="1"/>
<circle cx="830" cy="40" r=".9"/>
<circle cx="840" cy="50" r="1"/>
<circle cx="845" cy="40" r="1"/>
<circle cx="849" cy="55" r="1"/>
<circle cx="859" cy="55" r=".9"/>
<circle cx="860" cy="60" r="1"/>
<circle cx="863" cy="45" r=".9"/>
<circle cx="868" cy="40" r=".9"/>
<circle cx="878" cy="60" r=".9"/>
<circle cx="795" cy="74" r=".9"/>
<circle cx="797" cy="64" r=".9"/>
<circle cx="802" cy="74" r=".9"/>
<circle cx="819" cy="74" r=".9"/>
<circle cx="824" cy="64" r=".9"/>
<circle cx="830" cy="79" r=".9"/>
<circle cx="836" cy="69" r="1"/>
<circle cx="843" cy="74" r=".9"/>
<circle cx="854" cy="74" r="1"/>
<circle cx="867" cy="69" r="1"/>
<circle cx="805" cy="90" r=".9"/>
<circle cx="825" cy="154" r=".3"/>
<circle cx="814" cy="173" r=".3"/>
<circle cx="848" cy="397" r="1.6"/>
<circle cx="872" cy="391" r="1.6"/>
<circle cx="848" cy="495" r="1.6"/>
<circle cx="856" cy="490" r="1.6"/>
<circle cx="671" cy="553" r="1.2"/>
<circle cx="666" cy="570" r="1.2"/>
<circle cx="676" cy="570" r="1.2"/>
<circle cx="694" cy="570" r="1.2"/>
<circle cx="708" cy="570" r="1.2"/>
<circle cx="718" cy="570" r="1.2"/>
</g>
<!-- layer: ARROWS -->
<g fill="#000" stroke="#000" stroke-width=".62">
<path d="M806 183l8 10zM806 183l8 10zM813 193l8 10zM813 193l8 10zM820 203l-4 12zM820 203l-4 12z"/>
<path d="M810 188h3zM810 188h3z"/>
<path d="M810 188l-4 12zM810 188l-4 12z"/>
<path d="M813 193l-4 12zM813 193l-4 12z"/>
<path d="M811 183l4 10zM811 183l4 10z"/>
<path d="M817 198h3zM817 198h3z"/>
<path d="M817 198l-4 12zM817 198l-4 12z"/>
<path d="M807 183h11zM807 183h11h-11z"/>
<path d="M813 193h9zM813 193h9z"/>
<path d="M820 203l7 9zM820 203l7 10z"/>
<path d="M818 193l4 10zM818 193l4 10z"/>
<path d="M824 207h3zM824 208l3-1z"/>
<path d="M824 208l-4 12zM824 208l-5 12z"/>
<path d="M820 203l5-1zM820 202h5z"/>
<path d="M827 212l-4 13zM827 212l-4 13z"/>
<path d="M818 183l11 30v-1zM818 183l11 29z"/>
<path d="M827 213l2-1zM827 212h2z"/>
<path d="M829 212l-4 13 4-12zM829 212l-4 13h-1z"/>
<path d="M823 225h1zM823 225h1h-1z"/>
</g>
<path d="M807 183l-5 12M809 205l14 20M820 203l7 9" fill="none" stroke="#000" stroke-width=".62"/>
<!-- layer: 12 -->
<path d="M218 367h345" fill="none" stroke="#00f" stroke-width=".62"/>
<!-- layer: GRID -->
<g fill="none" stroke="#f00" stroke-width=".62">
<path d="M470 114h113v64h-113h113v-64zM153 121v58h203h-203v-58h203zM356 133h-191v33h191M470 140h88v13h-88h88v-13zM470 127h101v38h-101M178 146h178h-178v7h178h-178zM427 213v113h82v-113v113h-82zM440 213v100h57v-100M452 213v87h32v-87M465 288v-75v75h6v-75v75M312 420h71M312 417v97"/>
<path d="M326 417v94M340 417v90M355 417v86M369 417v83M383 417v79M312 519l14-3v5h-14zM326 516l14-4v9h-14M340 512l15-3v5h-15M355 509l14-4v9h-14M369 505l14-3v19M369 507h14M369 514h14"/>
<path d="M883 576h3v3h-3zM883 576l1 1 2-1M884 577l2 2"/>
</g>
<!-- layer: LETTER1 -->
<g fill="none" stroke="#000" stroke-width=".62">
<path d="M317 423l3 1M318 422l1 3M333 422l1 1h-2M334 423l1 1M343 427l3 1M344 425l1 4M346 424l2 2M348 424l-2 2M348 423v-1l1-1v3l2-1M360 425v2h-2M360 427l1 1M361 424l2 2"/>
<path d="M363 424l-2 2M363 423v-1h1l1 3 1-2M372 427h3M373 425l1 4M375 424l2 2M377 424l-2 2M379 422l-1 1-1-2 3 2"/>
</g>
<!-- layer: LETTER -->
<g fill="none" stroke="#000" stroke-width=".62">
<path d="M252 113l3 3M255 113l-3 3M512 119l2 2 1-2M525 106l2 4M527 106l-2 4M265 125l1 2 2-2M266 127v2M514 121v1M265 171l1 1 2-1M266 172v2M512 170l2 2 1-2M514 172v1"/>
<path d="M252 183l3 4M255 183l-3 4M525 183l2 3M527 183l-2 3M467 318l1 1 1-1M468 319v2M467 331l2 3M469 331l-2 3M314 414h.1M314 410l-1 1 1 1a1.1 1.1 0 0 1 1-1 1.1 1.1 0 0 1 1 1 1.1 1.1 0 0 1-1 1M316 408a1.6 1.6 0 0 1 2 1 1.6 1.6 0 0 1 0 2l-2-2zM317 406v1"/>
<path d="M318 406h.1M324 415v-1l3 2M328 414h.1M328 410l-1 1 1 1a1.1 1.1 0 0 1 1-1 1.1 1.1 0 0 1 1 1 1.1 1.1 0 0 1-2 1M331 407h.1M331 406l1 1M339 414v-1h1v3l2-2M342 413h1M343 409l-1 1v1a1.1 1.1 0 0 1 2-1 1.1 1.1 0 0 1 1 1 1.1 1.1 0 0 1-2 1M346 406h.1M346 405v1M352 414l1-1v1a1.1 1.1 0 0 1 2 1 1.1 1.1 0 0 1-1 1"/>
<path d="M356 414h.1M356 410l-1 1 1 1a1.1 1.1 0 0 1 1-1 1.1 1.1 0 0 1 1 1 1.1 1.1 0 0 1-1 1M359 406v1M360 405v1M370 414l-2 2v-3l2 2M371 414h.1M371 410l-1 1 1 1a1.1 1.1 0 0 1 1-1 1.1 1.1 0 0 1 1 1 1.1 1.1 0 0 1-1 1M374 406l1 1M375 406h.1M382 412l-1 1 1 1a1.1 1.1 0 0 1 1-1 1.1 1.1 0 0 1 1 2 1.1 1.1 0 0 1-1 0M385 413h1M386 409l-2 1 1 1a1.1 1.1 0 0 1 2-1 1.1 1.1 0 0 1 1 1 1.1 1.1 0 0 1-2 1"/>
<path d="M388 406h1M389 405v1M317 479l-1 6M321 479h.1M322 478v1M328 478h-2v1h2v1l-1 1h-1M329 477v3h2M335 477h1v-1h-2l1 3M339 476h-1M339 475h-2l1 3h2M343 475h2v-2l-2 1 1 3M349 472l1 3h2"/>
<path d="M353 473l1 1M354 471l-1 2-1-2M355 471v3M358 470h-2v1l2 1v1h-1h-1M367 468h-2v1l2 1v1h-2M369 469v1M370 467l-1 2-1-1M373 467h-2v1h2v1l-1 1-1-1M374 466l1 3M375 466h-2M377 467h-1M378 465h-2l1 4 2-1"/>
<path d="M382 467l-1-3v4l-2-3v3M312 482l1-1 1 3M321 481l-3 1 1-2 1 3M318 518l2 2M320 518l-2 2M333 518v1l1-1M333 519v1M342 517l1-1 1 1-2 2h2M345 519h.1M347 511l1 2M348 511l-1 2M349 516h.1"/>
<path d="M350 516h.1M353 518h2v-2h-2v3M359 516v3h2M361 511l1 1 1-1M361 516l1 2 2-2M362 512v1M362 518v1M364 516v3M367 517l-1-1-1 1 2 1-1 1h-1M373 518h2M375 516h-2v3M376 504l1 2"/>
<path d="M376 516v3M377 516v3h2M377 504l-1 2M379 516v3h2M636 518l2 2 2-2M636 505l3 5M639 505l-3 5M638 520v3"/>
<circle cx="312" cy="414" r="1.4"/>
<circle cx="330" cy="410" r="1.4"/>
<circle cx="345" cy="409" r="1.4"/>
<circle cx="359" cy="409" r="1.4"/>
<circle cx="374" cy="409" r="1.4"/>
<circle cx="388" cy="409" r="1.4"/>
<circle cx="333" cy="478" r="1.4"/>
<circle cx="347" cy="474" r="1.4"/>
<circle cx="360" cy="471" r="1.5"/>
<circle cx="347" cy="517" r="1.3"/>
<circle cx="357" cy="517" r="1.3"/>
<circle cx="369" cy="517" r="1.3"/>
</g>
<!-- layer: AREA -->
<path d="M140 108v83v-83M356 108h-216h216M470 102h126v89h-126h126v-89zM140 191h216h-216M414 213v126h108h-108zM522 339v-126v126M884 577l-1 2" fill="none" stroke="#000" stroke-width=".62"/>
<!-- layer: 0 -->
<g fill="none" stroke="#f00" stroke-width=".62">
<circle cx="869" cy="577" r="2.4"/>
<circle cx="878" cy="577" r="2.4"/>
</g>
<!-- layer: SHAPE -->
<path d="M140 108h216v83h-216zM470 102h126v89h-126zM414 213h108v126h-108z" fill="none" stroke="#000" stroke-width=".8"/>
<!-- layer: EDGE -->
<path d="M140 108l42 42-42 41 42-41h174h-174zM522 116l-1-3-2 3 2-3v22M237 121l-1-3-2 3 2-3v21M470 146h81l45 45-45-45 45-44-45 44zM521 157v23l1-3-1 3-2-3M572 158h16l-3-1 3 1-3 2M150 160l-3 2 3 1-3-1h15M236 160v21l1-3-1 3-2-3M468 213v72l-54 54 54-54 54 54-54-54zM430 286l-3 2 3 1-3-1h25M484 288h25l-2-2 2 2-2 1M456 307v21l2-3-2 3-1-3" fill="none" stroke="#0000b8" stroke-width=".62"/>
<text font-size="20.3" fill="#00f" x="217" y="369">%%UTAPERED INSULATION LAYOUT</text>
<text font-size="16.3" x="235" y="538">1/4&quot; SLOPE POLYISO - 2 PANEL SYSTEM</text>
<text font-size="11.9" x="654" y="496">PANEL SCHEDULE</text>
<text font-size="11.5" fill="#00f" x="455" y="382">SCALE: 1/8&quot;=1'-0&quot;</text>
<text font-size="11.5" x="279" y="547">PROFILE NOT TO SCALE</text>
<text font-size="10.5" fill="#f00" x="809" y="524" transform="rotate(-90 809 524)">BERLIN-PECK MEMORIAL LIBRARY</text>
<g font-size="9.7">
<text x="699" y="511">0.5&quot; TO 1.5&quot;</text>
<text x="752" y="510">4' X 4'</text>
<text x="699" y="524">1.5&quot; TO 2.5&quot;</text>
<text x="752" y="524">4' X 4'</text>
<text x="631" y="538">2.0&quot;</text>
<text x="715" y="538">2.0&quot;</text>
<text x="752" y="537">4' X 4'</text>
</g>
<g font-size="9.3">
<text x="869" y="384" transform="rotate(-90 869 384)">BASE: N/A</text>
<text x="794" y="558">DATE: 09/24/26</text>
</g>
<g font-size="8.8">
<text x="652" y="510">TAPERED</text>
<text x="661" y="538">FILL</text>
</g>
<text font-size="8.4" x="652" y="524">TAPERED</text>
<text font-size="7.9" x="820" y="524" transform="rotate(-90 820 524)">LOCATION: BERLIN, CT</text>
<text font-size="7.5" x="371" y="513">2.0&quot;</text>
<g font-size="7.1">
<text x="854" y="224" transform="rotate(-90 854 224)">TAPERED SOLUTIONS</text>
<text x="863" y="224" transform="rotate(-90 863 224)">PHONE: 732-814-8975</text>
<text x="870" y="224" transform="rotate(-90 870 224)">MICHAEL.DAVIS@ABCSUPPLY.COM</text>
<text x="828" y="524" transform="rotate(-90 828 524)">CONTRACTOR:</text>
<text x="835" y="524" transform="rotate(-90 835 524)">ARCHITECT:</text>
<text x="843" y="524" transform="rotate(-90 843 524)">MATERIAL: POLYISO-20 PSI</text>
<text x="875" y="524" transform="rotate(-90 875 524)">AVERAGE R: 12.47</text>
<text x="794" y="541">JOB NO: DA-2066041-A1</text>
<text x="794" y="565">DRAWN BY: MICHAEL DAVIS</text>
<text x="794" y="573">PAGE 1 OF 1</text>
</g>
<g font-size="6.6">
<text x="793" y="104">Date:</text>
<text x="496" y="136">X+2</text>
<text x="274" y="143">X+2</text>
<text x="486" y="146">Y+2</text>
<text x="175" y="156" transform="rotate(-90 175 156)">X+2</text>
<text x="486" y="152">Y+2</text>
<text x="567" y="152" transform="rotate(-90 567 152)">X+2</text>
<text x="496" y="162">X+2</text>
<text x="274" y="162">X+2</text>
<text x="461" y="237" transform="rotate(-90 461 237)">Y+2</text>
<text x="480" y="237" transform="rotate(-90 480 237)">Y+2</text>
<text x="449" y="250" transform="rotate(-90 449 250)">X+2</text>
<text x="493" y="250" transform="rotate(-90 493 250)">X+2</text>
<text x="462" y="297">Y+2</text>
<text x="462" y="310">X+2</text>
<text x="630" y="551">IMPORTANT: CONTRACTOR SHALL VERIFY ALL DRAIN LOCATIONS,</text>
</g>
<g font-size="6.2">
<text x="793" y="114">Notes:</text>
<text x="630" y="560">PRIOR TO INSTALLATION OF THIS TAPERED SYSTEM. CONTRACTOR</text>
<text x="630" y="569">PROJECT SPECIFICATIONS. ALL DRAWINGS MUST BE APPROVED BY</text>
</g>
<g font-size="5.7">
<text x="575" y="149">Y</text>
<text x="157" y="152">Y</text>
<text x="630" y="564">IS RESPONSIBLE FOR VERIFYING THAT SYSTEM SHOWN MEETS THE</text>
</g>
<g font-size="5.3">
<text x="587" y="149">X</text>
<text x="144" y="152">X</text>
<text x="558" y="151" transform="rotate(-90 558 151)">Y+2</text>
<text x="431" y="259">Y</text>
<text x="501" y="259">Y</text>
<text x="418" y="272">X</text>
<text x="513" y="272">X</text>
</g>
<text font-size="4.9" x="284" y="150">Y+2</text>
<g font-size="4.7" fill="#f00">
<text x="75" y="37">A</text>
<text x="126" y="37">B</text>
<text x="177" y="37">C</text>
<text x="228" y="37">D</text>
<text x="278" y="37">E</text>
<text x="329" y="37">F</text>
<text x="380" y="37">G</text>
<text x="431" y="37">H</text>
<text x="482" y="37">I</text>
<text x="532" y="37">J</text>
<text x="583" y="37">K</text>
<text x="634" y="37">L</text>
<text x="685" y="37">M</text>
<text x="736" y="37">N</text>
<text x="32" y="72">1</text>
<text x="32" y="123">2</text>
<text x="32" y="173">3</text>
<text x="32" y="224">4</text>
<text x="32" y="275">5</text>
<text x="32" y="326">6</text>
<text x="32" y="377">7</text>
<text x="32" y="427">8</text>
<text x="32" y="478">9</text>
<text x="30" y="529">10</text>
</g>
<g font-size="4.4">
<text x="181" y="153" transform="rotate(-90 181 153)">Y+2</text>
<text x="284" y="153">Y+2</text>
<text x="468" y="227" transform="rotate(-90 468 227)">X+4</text>
<text x="472" y="227" transform="rotate(-90 472 227)">X+4</text>
<text x="465" y="289">X+4</text>
</g>
</svg>
